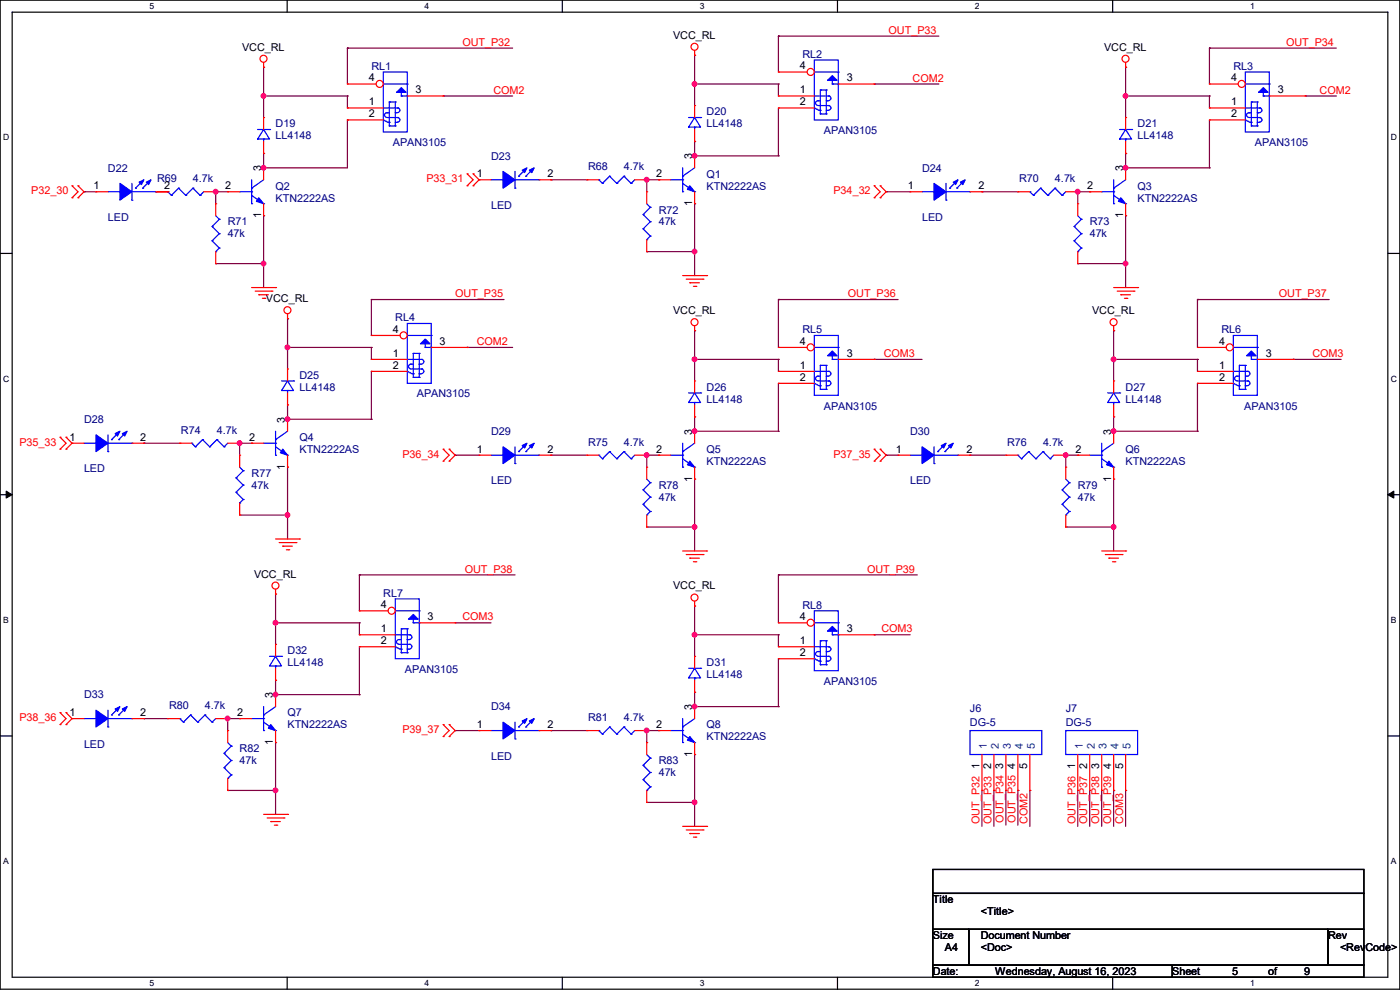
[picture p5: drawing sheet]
<svg xmlns="http://www.w3.org/2000/svg" width="297mm" height="210mm" viewBox="0 0 297 210" stroke-linecap="round" stroke-linejoin="round" font-family="sans-serif">
<path d="M0 0h297v209.8h-297zM2.6 2.6h291.8v204.7h-291.8z" fill="none" stroke="#000" stroke-width=".25"/>
<g fill="#fff">
<path d="M31.7 .3h1v2h-1z"/>
<path d="M31.7 207.6h1v1.9h-1z"/>
</g>
<path d="M60.9 0v2.6M60.9 207.3v2.5" fill="none" stroke="#000" stroke-width=".25"/>
<g fill="#fff">
<path d="M90.1 .3h1v2h-1z"/>
<path d="M90.1 207.6h1v1.9h-1z"/>
</g>
<path d="M119.3 0v2.6M119.3 207.3v2.5" fill="none" stroke="#000" stroke-width=".25"/>
<g fill="#fff">
<path d="M148.5 .3h.9v2h-.9z"/>
<path d="M148.5 207.6h.9v1.9h-.9z"/>
</g>
<path d="M177.7 0v2.6M177.7 207.3v2.5" fill="none" stroke="#000" stroke-width=".25"/>
<g fill="#fff">
<path d="M206.8 .3h1v2h-1z"/>
<path d="M206.8 207.6h1v1.9h-1z"/>
</g>
<path d="M236.1 0v2.6M236.1 207.3v2.5" fill="none" stroke="#000" stroke-width=".25"/>
<g fill="#fff">
<path d="M265.2 .3h1v2h-1z"/>
<path d="M265.2 207.6h1v1.9h-1z"/>
<path d="M.7 28.2h1.2v1.9h-1.2z"/>
<path d="M295.1 28.2h1.2v1.9h-1.2z"/>
<path d="M.7 79.3h1.2v2h-1.2z"/>
<path d="M295.1 79.3h1.2v2h-1.2z"/>
</g>
<path d="M0 53.8h2.6M294.4 53.8h2.6" fill="none" stroke="#000" stroke-width=".25"/>
<g fill="#fff">
<path d="M.7 130.5h1.2v2h-1.2z"/>
<path d="M295.1 130.5h1.1v2h-1.1z"/>
</g>
<path d="M0 104.9h2.6M294.4 104.9h2.6" fill="none" stroke="#000" stroke-width=".25"/>
<path d="M1.3 104.2l1.3 .7-1.3 .8zM294.4 104.9l1.3-.7v1.5z" fill="#000" stroke="#000" stroke-width=".21"/>
<g fill="#fff">
<path d="M.7 181.7h1.2v2h-1.2z"/>
<path d="M295.1 181.7h1.1v2h-1.1z"/>
</g>
<path d="M0 156.1h2.6M294.4 156.1h2.6M197.9 184.4h91.4v5.1h-91.4zM197.9 189.5h91.4v7.6h-91.4zM197.9 197.1h7.6v7.7h-7.6zM205.5 197.1h76.2v7.7h-76.2zM281.7 197.1h7.6v7.7h-7.6zM197.9 204.8h50.8v2.5h-50.8zM248.7 204.8h40.6v2.5h-40.6z" fill="none" stroke="#000" stroke-width=".25"/>
<g fill="none" stroke="#800040" stroke-width=".25">
<path d="M55.9 14.3h.1M55.9 14.3v10.6M73.7 10.2h.1M73.7 10.2h35.1M73.7 10.2v7.6M147.4 17.8h.1M147.4 11.7h.1M147.4 17.8h17.7M147.4 11.7v10.7M165.1 7.7h.1M165.1 17.8h.1M165.1 7.7h34.1"/>
<path d="M165.1 7.7v7.6M165.1 17.8v2.6M185.5 17.8h.1M185.5 17.8h13.7M238.8 14.3h.1M238.8 14.3v10.6M256.6 10.2h.1M256.6 10.2h26.9M256.6 10.2v7.6M55.9 20.4h.1M55.9 32.6h.1M55.9 35.6h.1"/>
<path d="M55.9 20.4h17.8M55.9 32.6v3M73.7 25.4h.1M73.7 20.4h.1M73.7 25.4v10.2h-17.8M73.7 20.4v2.5M94 20.4h.1M94 20.4h14.8M116.9 38.1h.1M116.9 38.1h7.6M137.2 38.1h.1M137.2 38.1h2.5"/>
<path d="M137.2 38.1v2.6M139.7 38.1h.1M147.4 30h.1M147.4 33.1h.1M147.4 30v3.1M147.4 33.1h17.7M165.1 33.1h.1M165.1 22.9v10.2M238.8 20.4h.1M238.8 32.6h.1M238.8 35.6h.1M238.8 20.4h17.8"/>
<path d="M238.8 32.6v3M238.8 35.6h17.8M256.6 35.6h.1M256.6 20.4h.1M256.6 20.4v2.5M256.6 25.4v10.2M276.9 20.4h.1M276.9 20.4h6.6M17.8 40.7h.1M17.8 40.7h2.6M33.1 40.7h2.5M35.6 40.7h.1"/>
<path d="M45.8 40.7h.1M45.8 55.9h.1M45.8 40.7h2.5M45.8 40.7v2.5M45.8 55.9h10.1M55.9 55.9h.1M55.9 45.8h.1M55.9 45.8v15.2M137.2 53.4h.1M137.2 53.4h10.2M147.4 53.4h.1M147.4 43.2h.1"/>
<path d="M147.4 43.2v15.3M188 40.7h.1M188 40.7h5.1M208.3 40.7h.1M208.3 40.7h7.6M228.6 40.7h.1M228.6 55.9h.1M228.6 40.7v2.5M228.6 40.7h2.6M228.6 55.9h10.2M231.2 40.7h.1M238.8 55.9h.1"/>
<path d="M238.8 45.8h.1M238.8 45.8v15.2M61 73.7h.1M61 67.6h.1M61 73.7h17.8M61 67.6v10.7M78.8 73.7h.1M78.8 63.5h.1M78.8 63.5h27.9M78.8 63.5v7.7M78.8 73.7v2.5M78.8 78.8v10.1"/>
<path d="M99.1 73.7h.1M99.1 73.7h9.7M106.7 63.5h.1M147.4 76.2h.1M147.4 70.1h.1M147.4 76.2h17.7M147.4 70.1v10.7M165.1 63.5h.1M165.1 76.2h.1M165.1 63.5h25.4M165.1 63.5v10.2M165.1 76.2v2.6"/>
<path d="M185.5 76.2h.1M185.5 76.2h10.1M236.3 76.2h.1M236.3 70.1h.1M236.3 76.2h17.7M236.3 70.1v10.7M254 76.2h.1M254 63.5h.1M254 63.5h28M254 63.5v10.2M254 76.2v2.6M274.4 76.2h.1"/>
<path d="M274.4 76.2h10.1M30.5 94h.1M30.5 94h7.6M50.8 94h.1M50.8 94h2.6M50.8 94v2.6M53.4 94h.1M61 85.9h.1M61 99.1h.1M61 88.9h.1M61 85.9v3M61 99.1v15.2"/>
<path d="M61 88.9h17.8M78.8 88.9h.1M96.6 96.6h.1M96.6 96.6h5M116.9 96.6h.1M116.9 96.6h7.6M137.2 96.6h.1M137.2 96.6h2.5M137.2 96.6v2.5M139.7 96.6h.1M147.4 88.4h.1M147.4 91.5h.1"/>
<path d="M147.4 88.4v3.1M147.4 91.5h17.7M165.1 91.5h.1M165.1 81.3v10.2M188 96.6h.1M188 96.6h2.5M205.8 96.6h.1M205.8 96.6h7.6M226.1 96.6h.1M226.1 96.6h2.5M226.1 96.6v2.5M228.6 96.6h.1"/>
<path d="M236.3 88.4h.1M236.3 91.5h.1M236.3 88.4v3.1M236.3 91.5h17.7M254 91.5h.1M254 81.3v10.2M50.8 109.3h.1M50.8 109.3h10.2M61 109.3h.1M137.2 111.8h.1M137.2 111.8h10.2M147.4 111.8h.1"/>
<path d="M147.4 101.6h.1M147.4 101.6v15.3M226.1 111.8h.1M226.1 111.8h10.2M236.3 111.8h.1M236.3 101.6h.1M236.3 101.6v15.3M58.5 132.1h.1M58.5 126h.1M58.5 126v10.7M58.5 132.1h17.7M76.2 122h.1"/>
<path d="M76.2 132.1h.1M76.2 122h33.1M76.2 122v7.6M76.2 132.1v2.6M76.2 137.2v10.2M96.6 132.1h.1M96.6 132.1h7.6M147.4 134.7h.1M147.4 128.6h.1M147.4 134.7h17.7M147.4 128.6v10.6M165.1 122h.1"/>
<path d="M165.1 134.7h.1M165.1 122h29.5M165.1 122v10.1M165.1 134.7v2.5M165.1 139.7v10.2M185.5 134.7h.1M185.5 134.7h7.6M30.5 152.4h.1M30.5 152.4h5.1M48.3 152.4h.1M48.3 152.4h2.5M48.3 152.4v2.6"/>
<path d="M50.8 152.4h.1M58.5 144.3h.1M58.5 157.5h.1M58.5 147.4h.1M58.5 144.3v3.1M58.5 157.5v15.3M58.5 147.4h17.7M76.2 147.4h.1M96.6 155h.1M96.6 155h5M116.9 155h.1M116.9 155h7.6"/>
<path d="M137.2 155h.1M137.2 155v2.5M137.2 155h2.5M139.7 155h.1M147.4 146.9h.1M147.4 149.9h.1M147.4 146.9v3M147.4 149.9h17.7M165.1 149.9h.1M48.3 167.7h.1M48.3 167.7h10.2M58.5 167.7h.1"/>
<path d="M137.2 170.2h.1M137.2 170.2h10.2M147.4 170.2h.1M147.4 160.1h.1M147.4 160.1v15.2M208.3 167.7h.1M208.3 167.7v7.6M210.9 167.7h.1M210.9 167.7v7.6M213.4 167.7h.1M213.4 167.7v7.3M215.9 167.7h.1"/>
<path d="M215.9 167.7v7.3M218.5 167.7h.1M218.5 167.7v7.6M228.6 167.7h.1M228.6 167.7v7.6M231.2 167.7h.1M231.2 167.7v7.6M233.7 167.7h.1M233.7 167.7v7.6M236.3 167.7h.1M236.3 167.7v7.6M238.8 167.7h.1"/>
<path d="M238.8 167.7v7.6"/>
</g>
<g fill="#f0f" stroke="#f0f" stroke-width=".25">
<circle cx="61" cy="109.2" r=".49"/>
<circle cx="50.8" cy="94" r=".49"/>
<circle cx="61" cy="88.9" r=".49"/>
<circle cx="61" cy="73.7" r=".49"/>
<circle cx="55.9" cy="55.9" r=".49"/>
<circle cx="45.7" cy="40.7" r=".49"/>
<circle cx="55.9" cy="35.6" r=".49"/>
<circle cx="55.9" cy="20.3" r=".49"/>
<circle cx="147.3" cy="53.4" r=".49"/>
<circle cx="137.2" cy="38.1" r=".49"/>
<circle cx="147.3" cy="33" r=".49"/>
<circle cx="147.3" cy="17.8" r=".49"/>
<circle cx="238.8" cy="55.9" r=".49"/>
<circle cx="228.6" cy="40.7" r=".49"/>
<circle cx="238.8" cy="35.6" r=".49"/>
<circle cx="238.8" cy="20.3" r=".49"/>
<circle cx="147.3" cy="111.8" r=".49"/>
<circle cx="137.2" cy="96.5" r=".49"/>
<circle cx="147.3" cy="91.5" r=".49"/>
<circle cx="147.3" cy="76.2" r=".49"/>
<circle cx="236.2" cy="111.8" r=".49"/>
<circle cx="226.1" cy="96.5" r=".49"/>
<circle cx="236.2" cy="91.5" r=".49"/>
<circle cx="236.2" cy="76.2" r=".49"/>
<circle cx="58.4" cy="167.7" r=".49"/>
<circle cx="48.3" cy="152.4" r=".49"/>
<circle cx="58.4" cy="147.3" r=".49"/>
<circle cx="58.4" cy="132.1" r=".49"/>
<circle cx="147.3" cy="170.2" r=".49"/>
<circle cx="137.2" cy="155" r=".49"/>
<circle cx="147.3" cy="149.9" r=".49"/>
<circle cx="147.3" cy="134.6" r=".49"/>
</g>
<g fill="none" stroke="#f00" stroke-width=".25">
<path d="M55.9 14.3h.1M55.9 13.3v1M147.4 11.7h.1M147.4 10.7v1M238.8 14.3h.1M238.8 13.3v1M15.3 39.4h.1M15.3 39.4l1.3 1.3-1.3 1.3M16.6 39.4h.1M16.6 39.4l1.2 1.3-1.2 1.3M99.1 36.9h.1M99.1 39.4h.1"/>
<path d="M99.1 36.9l1.3 1.2-1.3 1.3M100.4 39.4h.1M100.4 36.9h.1M100.4 36.9l1.2 1.2-1.2 1.3M185.5 39.4h.1M185.5 39.4l1.2 1.3-1.2 1.3M186.7 39.4h.1M186.7 39.4l1.3 1.3-1.3 1.3M15.3 42h.1M16.6 42h.1M144.8 58.5h5.1M145.6 59.2h3.5"/>
<path d="M146.3 60h.1M146.3 60h2.1M149.1 59.2h.1M149.9 58.5h.1M185.5 42h.1M186.7 42h.1M53.4 61h5.1M54.1 61.8h3.6M54.9 62.5h.1M54.9 62.5h2M55.7 63.3h.5M56.2 63.3h.1"/>
<path d="M57.7 61.8h.1M58.5 61h.1M61 67.6h.1M61 66.6v1M147.1 60.7h.5M147.4 70.1h.1M147.4 69.1v1M147.6 60.7h.1M236.3 70.1h.1M236.3 61h5M236.3 69.1v1M237 61.8h3.6"/>
<path d="M237.8 62.5h.1M237.8 62.5h2M238.5 63.3h.6M239.1 63.3h.1M240.6 61.8h.1M241.3 61h.1M12.7 92.8h.1M12.7 95.3h.1M12.7 92.8l1.3 1.2-1.3 1.3M14 95.3h.1M14 92.8h.1M14 92.8l1.3 1.2-1.3 1.3"/>
<path d="M38.1 94h.1M38.1 94h2.6M48.3 94h2.5M50.8 96.6h.1M50.8 94h.1M50.8 96.6v2.5M53.4 94h.1M53.4 94h2.5M61 88.9h.1M61 99.1h.1M61 88.9v2.6M61 96.6v2.5"/>
<path d="M94 95.3h.1M94 97.8h.1M94 95.3l1.3 1.3-1.3 1.2M95.3 97.8h.1M95.3 95.3h.1M95.3 95.3l1.3 1.3-1.3 1.2M185.5 95.3h.1M185.5 97.8h.1M185.5 95.3l1.2 1.3-1.2 1.2M186.7 97.8h.1M186.7 95.3h.1M186.7 95.3l1.3 1.3-1.3 1.2"/>
<path d="M50.8 109.3h.1M50.8 106.7v2.6M58.5 114.3h5M59.2 115.1h3.6M60 115.9h.1M60 115.9h2M60.7 116.6h.6M61.3 116.6h.1M62.8 115.1h.1M63.5 114.3h.1M144.8 116.9h5.1M145.6 117.6h3.5"/>
<path d="M146.3 118.4h.1M146.3 118.4h2.1M147.1 119.2h.5M147.6 119.2h.1M149.1 117.6h.1M149.9 116.9h.1M233.7 116.9h5.1M234.5 117.6h3.5M235.2 118.4h.1M235.2 118.4h2.1M236 119.2h.5M236.5 119.2h.1"/>
<path d="M238 117.6h.1M238.8 116.9h.1M58.5 126h.1M58.5 136.7h.1M58.5 125v1M58.5 136.7v2.5M147.4 128.6h.1M147.4 139.2h.1M147.4 127.6v1M147.4 139.2v2.6M12.7 151.2h.1M12.7 153.7h.1"/>
<path d="M12.7 151.2l1.3 1.2-1.3 1.3M14 153.7h.1M14 151.2h.1M14 151.2l1.3 1.2M15.3 152.4h.1M15.3 152.4l-1.3 1.3M15.3 152.4h2.5M28 152.4h2.5M30.5 152.4h.1M35.6 152.4h.1M35.6 152.4h2.5M45.8 152.4h2.5"/>
<path d="M48.3 155h.1M48.3 152.4h.1M48.3 155v2.5M50.8 152.4h.1M50.8 152.4h2.6M58.5 147.4h.1M58.5 157.5h.1M58.5 144.3h.1M58.5 141.8v2.5M58.5 147.4v2.5M58.5 155v2.5M94 153.7h.1"/>
<path d="M94 156.3h.1M94 153.7l1.3 1.3-1.3 1.3M95.3 156.3h.1M95.3 153.7h.1M95.3 153.7l1.3 1.3-1.3 1.3M101.6 155h.1M101.6 155h2.6M114.3 155h2.6M116.9 155h.1M124.5 155h.1M124.5 155h2.5M134.7 155h2.5"/>
<path d="M137.2 155h.1M139.7 155h.1M139.7 155h2.6M147.4 149.9h.1M147.4 146.9h.1M147.4 144.3v2.6M147.4 149.9v2.5M147.4 157.5v2.6M48.3 167.7h.1M48.3 165.1v2.6M55.9 172.8h5.1M56.7 173.5h3.5"/>
<path d="M57.4 174.3h.1M57.4 174.3h2.1M58.2 175h.5M58.7 175h.1M60.2 173.5h.1M61 172.8h.1M144.8 175.3h5.1M145.6 176.1h3.5M146.3 176.8h.1M146.3 176.8h2.1M147.1 177.6h.5M147.4 160.1h.1"/>
<path d="M147.6 177.6h.1M149.1 176.1h.1M149.9 175.3h.1"/>
<circle cx="55.9" cy="12.5" r=".74"/>
<circle cx="147.3" cy="9.9" r=".74"/>
<circle cx="238.8" cy="12.5" r=".74"/>
<circle cx="61" cy="65.8" r=".74"/>
<circle cx="147.3" cy="68.3" r=".74"/>
<circle cx="236.2" cy="68.3" r=".74"/>
<circle cx="58.4" cy="124.2" r=".74"/>
<circle cx="147.3" cy="126.8" r=".74"/>
</g>
<g fill="#00f" stroke="#00f" stroke-width=".25">
<path d="M146.3 156.3l1.1 1.2-1.6-.5z"/>
<path d="M57.4 153.7l1.1 1.3-1.6-.5z"/>
<path d="M60 95.3l1 1.3-1.5-.5z"/>
<path d="M176.6 132.9l1 1h-2z"/>
<path d="M106.7 153.2l2.6 1.8-2.6 1.8z" fill-rule="evenodd"/>
<path d="M112.3 153l1-.6-.5 1.1z" fill-rule="evenodd"/>
<path d="M110.8 153l1-.6-.5 1.1z" fill-rule="evenodd"/>
<path d="M20.4 150.7l2.5 1.7-2.5 1.8z" fill-rule="evenodd"/>
<path d="M26 150.4l1-.5-.5 1z" fill-rule="evenodd"/>
<path d="M24.4 150.4l1-.5-.5 1z" fill-rule="evenodd"/>
</g>
<g fill="none" stroke="#00f" stroke-width=".25">
<path d="M40.7 94h.1M40.7 94l.7 .8M41.4 94.8h.1M43 93.3h.1M43 93.3l1.5 1.5M43 93.3l-1.6 1.5M44.5 94.8h.1M46 93.3h.1M46 93.3l1.5 1.5M46 93.3l-1.5 1.5M47.5 94.8h.1M48.3 94l-.8 .8"/>
<path d="M50.8 99.1l.8 .8M51.6 99.9h.1M51.6 99.9l-1.5 1.5M55.9 94h2.6M58.5 93.3h.1M58.5 96.6h.1M58.5 94h.1M58.5 94.8l2.5 1.8M58.5 91.5v5.1M61 96.6h.1M61 91.5l-2.5 1.8M50.1 101.4h.1"/>
<path d="M50.1 104.4h.1M50.1 101.4l1.5 1.5M50.1 104.4l1.5 1.6M50.8 106.7h.1M51.6 102.9h.1M51.6 106h.1M51.6 102.9l-1.5 1.5M51.6 106l-.8 .7M57.2 139.2h2.5M58.5 139.2l1.2 2.1h-2.5zM59.7 139.2h.1M172.8 129.6h5v12.7h-5z"/>
<path d="M172.8 139.7l.4 .3M172.8 132.1h5M172.8 137.2h3M173.3 140l.5 .2M173.5 138.2a.49 .49 0 0 0-.5 .5 .49 .49 0 0 0 .5 .5M173.5 138.2h.1M173.5 139.2h2.3M173.5 138.2h.5M174 135.9h.1M174 135.9v5.1M174 135.9h1.3M175.3 135.9h.1"/>
<path d="M175.3 138.2h.1M175.3 135.9v5.1M175.3 138.2h.5M175.8 137.2h.1M175.8 139.2h.1M175.8 137.2a.49 .49 0 0 1 .5 .5 .49 .49 0 0 1-.5 .5M175.8 139.2a.49 .49 0 0 1 .5 .5 .49 .49 0 0 1-.5 .5l-.5 .1M176.6 134.7h.1M176.6 133.9v.8M176.6 134.7h1.2M177.8 132.1h.1M177.8 134.7h.1"/>
<path d="M17.8 152.4h2.6M20.4 152.4h.1M22.9 154.2h.1M22.9 152.4h5.1M22.9 150.7v3.5M23.7 151.7h.1M25.2 151.7h.1M25.2 150.2l-1.5 1.5M26.7 150.2l-1.5 1.5M28 152.4h.1M38.1 152.4h.1M38.1 152.4l.8 .8"/>
<path d="M38.9 153.2h.1M40.4 151.7h.1M40.4 151.7l1.6 1.5M40.4 151.7l-1.5 1.5M42 153.2h.1M43.5 151.7h.1M43.5 151.7l1.5 1.5M43.5 151.7l-1.5 1.5M45 153.2h.1M45.8 152.4l-.8 .8M47.5 159.8h.1M47.5 159.8l1.6 1.5"/>
<path d="M48.3 157.5l.8 .8M49.1 158.3h.1M49.1 158.3l-1.6 1.5M53.4 152.4h2.5M55.9 151.7h.1M55.9 155h.1M55.9 152.4h.1M55.9 153.2l2.6 1.8M55.9 149.9v5.1M58.5 155h.1M58.5 141.3h.1M58.5 149.9l-2.6 1.8"/>
<path d="M58.5 141.3v.5M104.2 155h2.5M106.7 155h.1M109.3 156.8h.1M109.3 155h5M109.3 153.2v3.6M110 154.2h.1M111.5 154.2h.1M111.5 152.7l-1.5 1.5M113.1 152.7l-1.6 1.5M114.3 155h.1M127 155h.1"/>
<path d="M127 155l.8 .7M127.8 155.7h.1M129.3 154.2h.1M129.3 154.2l1.6 1.5M129.3 154.2l-1.5 1.5M130.9 155.7h.1M132.4 154.2h.1M132.4 154.2l1.5 1.5M132.4 154.2l-1.5 1.5M133.9 155.7h.1M134.7 155l-.8 .7M142.3 155h2.5"/>
<path d="M144.8 154.2h.1M144.8 157.5h.1M144.8 155h.1M144.8 155.7l2.6 1.8M144.8 152.4v5.1M146.1 141.8h2.5M147.4 157.5h.1M147.4 141.8l1.2 2h-2.5zM147.4 143.8h.1M147.4 152.4l-2.6 1.8M147.4 143.8v.5M148.6 141.8h.1"/>
<path d="M173.8 140.3h.2M174 141h.1M174 140.3h.1M174 141h1.3M175.3 141h.1M175.3 140.3h.1M47.5 162.9h.1M47.5 162.9l1.6 1.5M48.3 165.1h.1M49.1 161.3h.1M49.1 164.4h.1M49.1 161.3l-1.6 1.6"/>
<path d="M49.1 164.4l-.8 .7"/>
</g>
<circle cx="172" cy="132.1" r=".74" fill="#fff" stroke="#f00" stroke-width=".25"/>
<path d="M15.3 94h.1M15.3 94h2.5M28 94h2.5M30.5 94h.1M165.1 132.1h.1M165.1 137.2h.1M165.1 139.7h.1M165.1 132.1h6.1M165.1 137.2h7.7M165.1 139.7h7.7M177.8 134.7h7.7M185.5 134.7h.1" fill="none" stroke="#f00" stroke-width=".25"/>
<g fill="none" stroke="#00f" stroke-width=".25">
<path d="M17.8 94h2.6M20.4 94h.1M22.9 95.8h.1M22.9 92.2v3.6M22.9 94h5.1M23.7 93.3h.1M25.2 93.3h.1M25.2 91.7l-1.5 1.6M26.7 91.7l-1.5 1.6M28 94h.1M83.9 127h5v12.7h-5zM83.9 137.2l.4 .3"/>
<path d="M83.9 129.6h5M83.9 134.7h3M84.4 137.4l.7 .3M84.6 135.7h.1M84.6 135.7h.5M84.6 135.7a.49 .49 0 0 0-.5 .5 .49 .49 0 0 0 .5 .5h2.3M85.1 138.5h.1M85.1 133.4h.1M85.1 137.7h.1M85.1 133.4v5.1M85.1 138.5h1.3M85.1 133.4h1.3"/>
<path d="M86.4 138.5h.1M86.4 133.4h.1M86.4 135.7h.1M86.4 137.7h.1M86.4 133.4v5.1M86.4 135.7h.5M86.9 134.7h.1M86.9 136.7h.1M86.9 134.7a.49 .49 0 0 1 .5 .5 .49 .49 0 0 1-.5 .4M86.9 136.7a.49 .49 0 0 1 .5 .5 .49 .49 0 0 1-.5 .5h-.5M87.7 132.1h.1M87.7 131.4v.7"/>
<path d="M87.7 132.1h1.2M88.9 129.6h.1M88.9 132.1h.1"/>
</g>
<g fill="#00f" stroke="#00f" stroke-width=".25">
<path d="M86.7 131.4l1-1.1 1 1.1z"/>
<path d="M20.4 92.2l2.5 1.8-2.5 1.8z" fill-rule="evenodd"/>
<path d="M26 92l1-.5-.5 1z" fill-rule="evenodd"/>
<path d="M24.4 92l1-.5-.5 1z" fill-rule="evenodd"/>
</g>
<circle cx="83.1" cy="129.6" r=".74" fill="#fff" stroke="#f00" stroke-width=".25"/>
<g fill="none" stroke="#f00" stroke-width=".25">
<path d="M55.9 35.6h.1M55.9 35.6v2.5M33.1 40.7h.1M33.1 40.7h2.5M43.2 40.7h2.6M45.8 43.2h.1M45.8 55.9h.1M45.8 40.7h.1M45.8 43.2v2.6M45.8 53.4v2.5M48.3 40.7h.1M48.3 40.7h2.5"/>
<path d="M55.9 45.8h.1M55.9 43.2v2.6M137.2 40.7h.1M137.2 53.4h.1M137.2 40.7v2.5M137.2 50.8v2.6M61 78.3h.1M61 78.3v2.5M61 85.9h.1M61 83.4v2.5M76.2 129.6h.1M76.2 134.7h.1"/>
<path d="M76.2 137.2h.1M76.2 129.6h6.1M76.2 134.7h7.7M76.2 137.2h7.7M88.9 132.1h7.7M96.6 132.1h.1"/>
</g>
<g fill="none" stroke="#00f" stroke-width=".25">
<path d="M37.9 39.9h.1M37.9 39.9l1.5 1.5M37.9 39.9l-1.5 1.5M40.9 39.9h.1M40.9 39.9l1.6 1.5M40.9 39.9l-1.5 1.5M53.4 39.9h.1M53.4 38.1v5.1M55.9 38.1l-2.5 1.8M35.6 40.7h.1M35.6 40.7l.8 .7M36.4 41.4h.1"/>
<path d="M39.4 41.4h.1M42.5 41.4h.1M43.2 40.7l-.7 .7M45 48h.1M45 51.1h.1M45 48l1.5 1.6M45 51.1l1.5 1.5M45.8 53.4h.1M45.8 45.8l.7 .7M46.5 46.5h.1M46.5 49.6h.1M46.5 52.6h.1"/>
<path d="M46.5 46.5l-1.5 1.5M46.5 49.6l-1.5 1.5M46.5 52.6l-.7 .8M50.8 40.7h2.6M53.4 43.2h.1M53.4 40.7h.1M53.4 41.4l2.5 1.8M55.9 43.2h.1M136.4 45.5h.1M136.4 48.6h.1M136.4 45.5l1.6 1.5M136.4 48.6l1.6 1.5"/>
<path d="M137.2 50.8h.1M137.2 43.2l.8 .8M138 44h.1M138 47h.1M138 50.1h.1M138 44l-1.6 1.5M138 47l-1.6 1.6M138 50.1l-.8 .7M86.4 68.6h5.1v12.7h-5.1zM86.4 78.8l.4 .3M86.4 71.2h5.1M86.4 76.2h3.1"/>
<path d="M87 79l.4 .2M87.2 77.3h.1M87.2 77.3h.5M87.2 78.3h2.3M87.2 77.3a.49 .49 0 0 0-.5 .4 .49 .49 0 0 0 .5 .5M87.4 79.3h.3M87.7 75h.1M87.7 79.3h.1M87.7 75v5.1M87.7 75h1.2M88.9 75h.1M88.9 77.3h.1"/>
<path d="M88.9 79.3h.1M88.9 75v5.1M88.9 77.3h.6M88.9 79.3h.6M89.5 76.2h.1M89.5 78.3h.1M89.5 76.2a.49 .49 0 0 1 .4 .5 .49 .49 0 0 1-.5 .5M89.5 78.3a.49 .49 0 0 1 .4 .5 .49 .49 0 0 1-.5 .4M90.2 73.7h.1M90.2 72.9v.8M90.2 73.7h1.3M91.5 71.2h.1"/>
<path d="M91.5 73.7h.1M59.7 80.8h2.6M61 80.8l1.3 2h-2.6zM61 82.8h.1M61 82.8v.6M62.3 80.8h.1M87.7 80.1h.1M87.7 80.1h1.2M88.9 80.1h.1"/>
</g>
<g fill="#00f" stroke="#00f" stroke-width=".25">
<path d="M54.9 42l1 1.2-1.5-.5z"/>
<path d="M90.2 71.9l1 1h-2z"/>
</g>
<circle cx="85.6" cy="71.1" r=".74" fill="#fff" stroke="#f00" stroke-width=".25"/>
<g fill="none" stroke="#f00" stroke-width=".25">
<path d="M55.9 32.6h.1M55.9 24.9h.1M55.9 24.9v2.6M55.9 30v2.6M101.6 38.1h.1M101.6 38.1h2.6M114.3 38.1h2.6M116.9 38.1h.1M124.5 38.1h.1M124.5 38.1h2.5M134.7 38.1h2.5M137.2 38.1h.1"/>
<path d="M139.7 38.1h.1M139.7 38.1h2.6M147.4 33.1h.1M147.4 33.1v2.5M20.4 40.7h.1M20.4 40.7h2.5M33.1 40.7h2.5M35.6 40.7h.1M147.4 43.2h.1M147.4 40.7v2.5M78.8 71.2h.1M78.8 76.2h.1"/>
<path d="M78.8 78.8h.1M78.8 71.2h6.1M78.8 76.2h7.6M78.8 78.8h7.6M91.5 73.7h7.6M99.1 73.7h.1M124.5 96.6h.1M124.5 96.6h2.5M134.7 96.6h2.5M137.2 99.1h.1M137.2 96.6h.1M137.2 99.1v2.5"/>
<path d="M139.7 96.6h.1M139.7 96.6h2.6M147.4 91.5h.1M147.4 91.5v2.5M147.4 99.1v2.5M137.2 111.8h.1M137.2 109.3v2.5M147.4 101.6h.1"/>
</g>
<g fill="#00f" stroke="#00f" stroke-width=".25">
<path d="M146.3 39.4l1.1 1.3-1.6-.5z"/>
<path d="M146.3 97.8l1.1 1.3-1.6-.5z"/>
<path d="M85.1 18.6l1 1h-2z"/>
<path d="M25.4 38.9l2.6 1.8-2.6 1.8z" fill-rule="evenodd"/>
<path d="M31 38.7l1-.6-.5 1.1z" fill-rule="evenodd"/>
<path d="M29.5 38.7l1-.6-.5 1.1z" fill-rule="evenodd"/>
<path d="M106.7 36.4l2.6 1.7-2.6 1.8z" fill-rule="evenodd"/>
<path d="M112.3 36.1l1-.5-.5 1z" fill-rule="evenodd"/>
<path d="M110.8 36.1l1-.5-.5 1z" fill-rule="evenodd"/>
</g>
<g fill="none" stroke="#00f" stroke-width=".25">
<path d="M81.3 15.3h5.1v12.7h-5.1zM81.3 17.8h5.1M85.1 19.6v.8M86.4 17.8h.1M28 38.9v3.6M28.7 39.9h.1M30.3 39.9h.1M30.3 38.4l-1.6 1.5M31.8 38.4l-1.5 1.5M54.7 27.5h2.5M55.9 27.5l1.3 2h-2.5zM55.9 29.5h.1"/>
<path d="M55.9 29.5v.5M57.2 27.5h.1M81.3 25.4l.4 .3M81.3 22.9h3.1M81.9 25.7l.4 .2M82.1 23.9h.1M82.1 23.9a.49 .49 0 0 0-.5 .5 .49 .49 0 0 0 .5 .5M82.1 23.9h.5M82.1 24.9h2.3M82.3 26h.3M82.6 26.7h.1M82.6 21.6h.1"/>
<path d="M82.6 26h.1M82.6 21.6v5.1M82.6 26.7h1.3M82.6 21.6h1.3M83.9 26.7h.1M83.9 21.6h.1M83.9 23.9h.1M83.9 26h.1M83.9 21.6v5.1M83.9 23.9h.5M83.9 26h.5M84.4 22.9h.1"/>
<path d="M84.4 24.9h.1M84.4 22.9a.49 .49 0 0 1 .4 .5 .49 .49 0 0 1-.4 .5M84.4 24.9a.49 .49 0 0 1 .4 .5 .49 .49 0 0 1-.4 .5M85.1 20.4h.1M85.1 20.4h1.3M86.4 20.4h.1M104.2 38.1h2.5M106.7 38.1h.1M109.3 39.9h.1M109.3 38.1h5M109.3 36.4v3.5M110 37.4h.1"/>
<path d="M111.5 37.4h.1M111.5 35.9l-1.5 1.5M113.1 35.9l-1.6 1.5M114.3 38.1h.1M127 38.1h.1M127 38.1l.8 .8M127.8 38.9h.1M129.3 37.4h.1M129.3 37.4l1.6 1.5M129.3 37.4l-1.5 1.5M130.9 38.9h.1M132.4 37.4h.1"/>
<path d="M132.4 37.4l1.5 1.5M132.4 37.4l-1.5 1.5M133.9 38.9h.1M134.7 38.1l-.8 .8M142.3 38.1h2.5M144.8 37.4h.1M144.8 38.1h.1M144.8 38.9l2.6 1.8M144.8 35.6v5.1M147.4 35.6l-2.6 1.8M22.9 40.7h2.5M25.4 40.7h.1"/>
<path d="M28 42.5h.1M28 40.7h5.1M33.1 40.7h.1M144.8 40.7h.1M147.4 40.7h.1M127 96.6h.1M127 96.6l.8 .7M127.8 97.3h.1M129.3 95.8h.1M129.3 95.8l1.6 1.5M129.3 95.8l-1.5 1.5M130.9 97.3h.1"/>
<path d="M132.4 95.8h.1M132.4 95.8l1.5 1.5M132.4 95.8l-1.5 1.5M133.9 97.3h.1M134.7 96.6l-.8 .7M142.3 96.6h2.5M144.8 95.8h.1M144.8 99.1h.1M144.8 96.6h.1M144.8 94v5.1M144.8 97.3l2.6 1.8M147.4 99.1h.1"/>
<path d="M147.4 94l-2.6 1.8M136.4 103.9h.1M136.4 107h.1M136.4 103.9l1.6 1.6M136.4 107l1.6 1.5M137.2 109.3h.1M137.2 101.6l.8 .8M138 102.4h.1M138 105.5h.1M138 108.5h.1M138 102.4l-1.6 1.5M138 105.5l-1.6 1.5"/>
<path d="M138 108.5l-.8 .8"/>
</g>
<circle cx="80.5" cy="17.8" r=".74" fill="#fff" stroke="#f00" stroke-width=".25"/>
<g fill="none" stroke="#f00" stroke-width=".25">
<path d="M73.7 17.8h.1M73.7 17.8h6.1M73.7 22.9h.1M73.7 25.4h.1M73.7 22.9h7.6M73.7 25.4h7.6M86.4 20.4h7.6M94 20.4h.1M147.4 30h.1M147.4 22.4h.1M147.4 22.4v2.5M147.4 27.5v2.5"/>
<path d="M101.6 96.6h.1M101.6 96.6h2.6M114.3 96.6h2.6M116.9 96.6h.1M147.4 88.4h.1M147.4 80.8h.1M147.4 80.8v2.6M147.4 85.9v2.5M213.4 96.6h.1M213.4 96.6h2.5M223.6 96.6h2.5M226.1 99.1h.1"/>
<path d="M226.1 96.6h.1M226.1 99.1v2.5M228.6 96.6h.1M228.6 96.6h2.6M236.3 91.5h.1M236.3 91.5v2.5M236.3 99.1v2.5M226.1 111.8h.1M226.1 109.3v2.5M236.3 101.6h.1"/>
</g>
<g fill="none" stroke="#00f" stroke-width=".25">
<path d="M172.8 12.7h5v12.7h-5zM172.8 15.3h5M174 19.1h.1M174 19.1v5.1M174 19.1h1.3M175.3 19.1h.1M175.3 19.1v5.1M176.6 17.8h.1M176.6 17.1v.7M176.6 17.8h1.2M177.8 15.3h.1M177.8 17.8h.1"/>
<path d="M146.1 24.9h2.5M147.4 24.9l1.2 2.1h-2.5zM147.4 27h.1M147.4 27v.5M148.6 24.9h.1M172.8 22.9l.4 .3M172.8 20.4h3M173.3 23.1l.5 .3M173.5 21.4a.49 .49 0 0 0-.5 .5 .49 .49 0 0 0 .5 .5M173.5 21.4h.1M173.5 21.4h.5M173.5 22.4h2.3"/>
<path d="M173.8 23.4h.2M174 24.2h.1M174 23.4h.1M174 24.2h1.3M175.3 24.2h.1M175.3 21.4h.1M175.3 23.4h.1M175.3 21.4h.5M175.8 20.4h.1M175.8 22.4h.1M175.8 20.4a.49 .49 0 0 1 .5 .5 .49 .49 0 0 1-.5 .4M175.8 22.4a.49 .49 0 0 1 .5 .5 .49 .49 0 0 1-.5 .5h-.5"/>
<path d="M104.2 96.6h2.5M106.7 96.6h.1M109.3 98.3h.1M109.3 94.8v3.5M109.3 96.6h5M110 95.8h.1M111.5 95.8h.1M111.5 94.3l-1.5 1.5M113.1 94.3l-1.6 1.5M114.3 96.6h.1M146.1 83.4h2.5M147.4 83.4l1.2 2h-2.5z"/>
<path d="M147.4 85.4h.1M147.4 85.4v.5M148.6 83.4h.1M215.9 96.6h.1M215.9 96.6l.8 .7M216.7 97.3h.1M218.2 95.8h.1M218.2 95.8l1.6 1.5M218.2 95.8l-1.5 1.5M219.8 97.3h.1M221.3 95.8h.1M221.3 95.8l1.5 1.5"/>
<path d="M221.3 95.8l-1.5 1.5M222.8 97.3h.1M223.6 96.6l-.8 .7M231.2 96.6h2.5M233.7 95.8h.1M233.7 99.1h.1M233.7 96.6h.1M233.7 97.3l2.6 1.8M233.7 94v5.1M236.3 99.1h.1M236.3 94l-2.6 1.8M225.3 103.9h.1"/>
<path d="M225.3 107h.1M225.3 103.9l1.6 1.6M225.3 107l1.6 1.5M226.1 109.3h.1M226.1 101.6l.8 .8M226.9 102.4h.1M226.9 105.5h.1M226.9 108.5h.1M226.9 102.4l-1.6 1.5M226.9 105.5l-1.6 1.5M226.9 108.5l-.8 .8"/>
</g>
<g fill="#00f" stroke="#00f" stroke-width=".25">
<path d="M235.2 97.8l1.1 1.3-1.6-.5z"/>
<path d="M176.6 16l1 1.1h-2z"/>
<path d="M106.7 94.8l2.6 1.8-2.6 1.7z" fill-rule="evenodd"/>
<path d="M112.3 94.5l1-.5-.5 1z" fill-rule="evenodd"/>
<path d="M110.8 94.5l1-.5-.5 1z" fill-rule="evenodd"/>
</g>
<circle cx="172" cy="15.3" r=".74" fill="#fff" stroke="#f00" stroke-width=".25"/>
<path d="M165.1 15.3h.1M165.1 15.3h6.1M177.8 17.8h7.7M185.5 17.8h.1M165.1 20.4h.1M165.1 22.9h.1M165.1 20.4h7.7M165.1 22.9h7.7M190.5 96.6h.1M190.5 96.6h2.6M203.2 96.6h2.6M205.8 96.6h.1" fill="none" stroke="#f00" stroke-width=".25"/>
<g fill="none" stroke="#00f" stroke-width=".25">
<path d="M172.8 71.2h5v12.7h-5zM172.8 73.7h5M172.8 78.8h3M173.5 79.8a.49 .49 0 0 0-.5 .5 .49 .49 0 0 0 .5 .5M173.5 79.8h.1M173.5 79.8h.5M174 77.5h.1M174 77.5v5.1M174 77.5h1.3M175.3 77.5h.1M175.3 79.8h.1M175.3 77.5v5.1"/>
<path d="M175.3 79.8h.5M175.8 78.8h.1M175.8 78.8a.49 .49 0 0 1 .5 .5 .49 .49 0 0 1-.5 .5M176.6 76.2h.1M176.6 75.5v.7M176.6 76.2h1.2M177.8 73.7h.1M177.8 76.2h.1M172.8 81.3l.4 .3M173.3 81.5l.5 .3M173.5 80.8h2.3M173.8 81.8h.2"/>
<path d="M174 82.6h.1M174 81.8h.1M174 82.6h1.3M175.3 82.6h.1M175.3 81.8h.1M175.3 81.8h.5M175.8 80.8h.1M175.8 80.8a.49 .49 0 0 1 .5 .5 .49 .49 0 0 1-.5 .5M193.1 96.6h2.5M195.6 96.6h.1M198.2 98.3h.1M198.2 94.8v3.5"/>
<path d="M198.2 96.6h5M198.9 95.8h.1M200.4 95.8h.1M200.4 94.3l-1.5 1.5M202 94.3l-1.6 1.5M203.2 96.6h.1"/>
</g>
<g fill="#00f" stroke="#00f" stroke-width=".25">
<path d="M176.6 74.5l1 1h-2z"/>
<path d="M195.6 94.8l2.6 1.8-2.6 1.7z" fill-rule="evenodd"/>
<path d="M201.2 94.5l1-.5-.5 1z" fill-rule="evenodd"/>
<path d="M199.7 94.5l1-.5-.5 1z" fill-rule="evenodd"/>
</g>
<circle cx="172" cy="73.7" r=".74" fill="#fff" stroke="#f00" stroke-width=".25"/>
<g fill="none" stroke="#f00" stroke-width=".25">
<path d="M238.8 35.6h.1M238.8 35.6v2.5M215.9 40.7h.1M215.9 40.7h2.6M226.1 40.7h2.5M228.6 43.2h.1M228.6 55.9h.1M228.6 40.7h.1M228.6 43.2v2.6M228.6 53.4v2.5M231.2 40.7h.1M231.2 40.7h2.5"/>
<path d="M238.8 45.8h.1M238.8 43.2v2.6M165.1 73.7h.1M165.1 78.8h.1M165.1 73.7h6.1M165.1 78.8h7.7M177.8 76.2h7.7M185.5 76.2h.1M165.1 81.3h.1M165.1 81.3h7.7M236.3 88.4h.1M236.3 80.8h.1"/>
<path d="M236.3 80.8v2.6M236.3 85.9v2.5M228.6 167.7h.1M228.6 160.1v7.6M231.2 167.7h.1M231.2 160.1v7.6M233.7 167.7h.1M233.7 160.1v7.6M236.3 167.7h.1M236.3 160.1v7.6M238.8 167.7h.1M238.8 160.1v7.6"/>
</g>
<g fill="none" stroke="#00f" stroke-width=".25">
<path d="M220.8 39.9h.1M220.8 39.9l1.5 1.5M220.8 39.9l-1.6 1.5M223.8 39.9h.1M223.8 39.9l1.5 1.5M223.8 39.9l-1.5 1.5M236.3 39.9h.1M236.3 38.1v5.1M238.8 38.1l-2.5 1.8M218.5 40.7h.1M218.5 40.7l.7 .7M219.2 41.4h.1"/>
<path d="M222.3 41.4h.1M225.3 41.4h.1M226.1 40.7l-.8 .7M227.9 48h.1M227.9 51.1h.1M227.9 48l1.5 1.6M227.9 51.1l1.5 1.5M228.6 53.4h.1M228.6 45.8l.8 .7M229.4 46.5h.1M229.4 49.6h.1M229.4 52.6h.1"/>
<path d="M229.4 46.5l-1.5 1.5M229.4 49.6l-1.5 1.5M229.4 52.6l-.8 .8M233.7 40.7h2.6M236.3 43.2h.1M236.3 40.7h.1M236.3 41.4l2.5 1.8M238.8 43.2h.1M261.7 71.2h5v12.7h-5zM261.7 73.7h5M261.7 78.8h3M262.4 79.8a.49 .49 0 0 0-.5 .5 .49 .49 0 0 0 .5 .5"/>
<path d="M262.4 79.8h.1M262.4 79.8h.5M262.9 77.5h.1M262.9 77.5v5.1M262.9 77.5h1.3M264.2 77.5h.1M264.2 79.8h.1M264.2 77.5v5.1M264.2 79.8h.5M264.7 78.8h.1M264.7 78.8a.49 .49 0 0 1 .5 .5 .49 .49 0 0 1-.5 .5M265.5 76.2h.1"/>
<path d="M265.5 75.5v.7M265.5 76.2h1.2M266.7 73.7h.1M266.7 76.2h.1M235 83.4h2.5M236.3 83.4l1.2 2h-2.5zM236.3 85.4h.1M236.3 85.4v.5M237.5 83.4h.1M261.7 81.3l.4 .3M262.2 81.5l.5 .3M262.4 80.8h2.3"/>
<path d="M262.7 81.8h.2M262.9 82.6h.1M262.9 81.8h.1M262.9 82.6h1.3M264.2 82.6h.1M264.2 81.8h.1M264.2 81.8h.5M264.7 80.8h.1M264.7 80.8a.49 .49 0 0 1 .5 .5 .49 .49 0 0 1-.5 .5M226.1 155h15.2v5.1h-15.2z"/>
</g>
<g fill="#00f" stroke="#00f" stroke-width=".25">
<path d="M237.8 42l1 1.2-1.5-.5z"/>
<path d="M265.5 74.5l1 1h-2z"/>
</g>
<circle cx="260.9" cy="73.7" r=".74" fill="#fff" stroke="#f00" stroke-width=".25"/>
<g fill="none" stroke="#f00" stroke-width=".25">
<path d="M238.8 32.6h.1M238.8 24.9h.1M238.8 24.9v2.6M238.8 30v2.6M193.1 40.7h.1M193.1 40.7h2.5M205.8 40.7h2.5M208.3 40.7h.1M254 73.7h.1M254 78.8h.1M254 73.7h6.1M254 78.8h7.7"/>
<path d="M266.7 76.2h7.7M274.4 76.2h.1M254 81.3h.1M254 81.3h7.7M208.3 167.7h.1M208.3 160.1v7.6M210.9 167.7h.1M210.9 160.1v7.6M213.4 167.7h.1M213.4 160.1v7.6M215.9 167.7h.1M215.9 160.1v7.6"/>
<path d="M218.5 167.7h.1M218.5 160.1v7.6"/>
</g>
<g fill="none" stroke="#00f" stroke-width=".25">
<path d="M264.2 15.3h5.1v12.7h-5.1zM264.2 17.8h5.1M268 19.6v.8M269.3 17.8h.1M200.7 38.9v3.6M201.5 39.9h.1M203 39.9h.1M203 38.4l-1.5 1.5M204.5 38.4l-1.5 1.5M237.5 27.5h2.6M238.8 27.5l1.3 2h-2.6zM238.8 29.5h.1"/>
<path d="M238.8 29.5v.5M240.1 27.5h.1M264.2 25.4l.4 .3M264.2 22.9h3.1M264.8 25.7l.4 .2M265 23.9h.1M265 23.9h.5M265 24.9h2.3M265 23.9a.49 .49 0 0 0-.5 .5 .49 .49 0 0 0 .5 .5M265.2 26h.3M265.5 26.7h.1M265.5 21.6h.1"/>
<path d="M265.5 26h.1M265.5 21.6v5.1M265.5 26.7h1.2M265.5 21.6h1.2M266.7 26.7h.1M266.7 21.6h.1M266.7 23.9h.1M266.7 26h.1M266.7 21.6v5.1M266.7 23.9h.6M266.7 26h.6M267.3 22.9h.1"/>
<path d="M267.3 24.9h.1M267.3 22.9a.49 .49 0 0 1 .4 .5 .49 .49 0 0 1-.5 .5M267.3 24.9a.49 .49 0 0 1 .4 .5 .49 .49 0 0 1-.5 .5M268 20.4h.1M268 20.4h1.3M269.3 20.4h.1M195.6 40.7h2.6M198.2 40.7h.1M200.7 42.5h.1M200.7 40.7h5.1M205.8 40.7h.1M205.8 155h15.2v5.1h-15.2z"/>
</g>
<g fill="#00f" stroke="#00f" stroke-width=".25">
<path d="M267 19.6l1-1 1 1z"/>
<path d="M198.2 38.9l2.5 1.8-2.5 1.8z" fill-rule="evenodd"/>
<path d="M203.8 38.7l1-.6-.5 1.1z" fill-rule="evenodd"/>
<path d="M202.2 38.7l1-.6-.5 1.1z" fill-rule="evenodd"/>
</g>
<circle cx="263.4" cy="17.8" r=".74" fill="#fff" stroke="#f00" stroke-width=".25"/>
<path d="M256.6 17.8h.1M256.6 17.8h6.1M256.6 22.9h.1M256.6 25.4h.1M256.6 22.9h7.6M256.6 25.4h7.6M269.3 20.4h7.6M276.9 20.4h.1M137.2 157.5h.1M137.2 157.5v2.6M137.2 170.2h.1M137.2 167.7v2.5" fill="none" stroke="#f00" stroke-width=".25"/>
<path d="M136.4 162.3h.1M136.4 165.4h.1M136.4 162.3l1.6 1.6M136.4 165.4l1.6 1.5M137.2 167.7h.1M137.2 160.1l.8 .7M138 160.8h.1M138 163.9h.1M138 166.9h.1M138 160.8l-1.6 1.5M138 163.9l-1.6 1.5M138 166.9l-.8 .8" fill="none" stroke="#00f" stroke-width=".25"/>
<g fill="#f0f" stroke="#f0f" stroke-width=".25">
<circle cx="61" cy="109.2" r=".49"/>
<circle cx="50.8" cy="94" r=".49"/>
<circle cx="61" cy="88.9" r=".49"/>
<circle cx="61" cy="73.7" r=".49"/>
<circle cx="55.9" cy="55.9" r=".49"/>
<circle cx="45.7" cy="40.7" r=".49"/>
<circle cx="55.9" cy="35.6" r=".49"/>
<circle cx="55.9" cy="20.3" r=".49"/>
<circle cx="147.3" cy="53.4" r=".49"/>
<circle cx="137.2" cy="38.1" r=".49"/>
<circle cx="147.3" cy="33" r=".49"/>
<circle cx="147.3" cy="17.8" r=".49"/>
<circle cx="238.8" cy="55.9" r=".49"/>
<circle cx="228.6" cy="40.7" r=".49"/>
<circle cx="238.8" cy="35.6" r=".49"/>
<circle cx="238.8" cy="20.3" r=".49"/>
<circle cx="147.3" cy="111.8" r=".49"/>
<circle cx="137.2" cy="96.5" r=".49"/>
<circle cx="147.3" cy="91.5" r=".49"/>
<circle cx="147.3" cy="76.2" r=".49"/>
<circle cx="236.2" cy="111.8" r=".49"/>
<circle cx="226.1" cy="96.5" r=".49"/>
<circle cx="236.2" cy="91.5" r=".49"/>
<circle cx="236.2" cy="76.2" r=".49"/>
<circle cx="58.4" cy="167.7" r=".49"/>
<circle cx="48.3" cy="152.4" r=".49"/>
<circle cx="58.4" cy="147.3" r=".49"/>
<circle cx="58.4" cy="132.1" r=".49"/>
<circle cx="147.3" cy="170.2" r=".49"/>
<circle cx="137.2" cy="155" r=".49"/>
<circle cx="147.3" cy="149.9" r=".49"/>
<circle cx="147.3" cy="134.6" r=".49"/>
</g>
<g font-size="2.3">
<text x="51.4" y="10.8">VCC_RL</text>
<text x="142.8" y="8.2">VCC_RL</text>
<text x="234.2" y="10.8">VCC_RL</text>
<text x="78.3" y="17.3">4</text>
<text x="169.7" y="14.7">4</text>
<text x="179.6" y="17.3">3</text>
<text x="261.2" y="17.3">4</text>
<text x="78.3" y="22.4">1</text>
<text x="88.2" y="19.8">3</text>
<text x="169.7" y="19.8">1</text>
<text x="169.7" y="22.4">2</text>
<text x="261.2" y="22.4">1</text>
<text x="271.1" y="19.8">3</text>
<text x="78.3" y="24.9">2</text>
<text x="261.2" y="24.9">2</text>
<text x="146.8" y="33.8" transform="rotate(-90 146.8 33.8)">3</text>
<text x="19.9" y="40.1">1</text>
<text x="34.8" y="40.1">2</text>
<text x="47.8" y="40.1">2</text>
<text x="55.4" y="36.4" transform="rotate(-90 55.4 36.4)">3</text>
<text x="101.1" y="37.6">1</text>
<text x="116.1" y="37.6">2</text>
<text x="139.2" y="37.6">2</text>
<text x="192.6" y="40.1">1</text>
<text x="207.6" y="40.1">2</text>
<text x="230.7" y="40.1">2</text>
<text x="238.3" y="36.4" transform="rotate(-90 238.3 36.4)">3</text>
<text x="55.4" y="46.3" transform="rotate(-90 55.4 46.3)">1</text>
<text x="146.8" y="43.7" transform="rotate(-90 146.8 43.7)">1</text>
<text x="238.3" y="46.3" transform="rotate(-90 238.3 46.3)">1</text>
<text x="56.4" y="64.1">VCC_RL</text>
<text x="83.4" y="70.6">4</text>
<text x="142.8" y="66.6">VCC_RL</text>
<text x="231.7" y="66.6">VCC_RL</text>
<text x="83.4" y="75.7">1</text>
<text x="93.3" y="73.2">3</text>
<text x="169.7" y="73.2">4</text>
<text x="179.6" y="75.7">3</text>
<text x="258.6" y="73.2">4</text>
<text x="268.5" y="75.7">3</text>
<text x="83.4" y="78.2">2</text>
<text x="169.7" y="78.2">1</text>
<text x="169.7" y="80.8">2</text>
<text x="258.6" y="78.2">1</text>
<text x="258.6" y="80.8">2</text>
<text x="60.5" y="89.7" transform="rotate(-90 60.5 89.7)">3</text>
<text x="14.8" y="93.5">1</text>
<text x="29.8" y="93.5">2</text>
<text x="52.9" y="93.5">2</text>
<text x="146.8" y="92.2" transform="rotate(-90 146.8 92.2)">3</text>
<text x="235.7" y="92.2" transform="rotate(-90 235.7 92.2)">3</text>
<text x="60.5" y="99.6" transform="rotate(-90 60.5 99.6)">1</text>
<text x="101.1" y="96">1</text>
<text x="116.1" y="96">2</text>
<text x="139.2" y="96">2</text>
<text x="190" y="96">1</text>
<text x="205" y="96">2</text>
<text x="228.1" y="96">2</text>
<text x="146.8" y="102.2" transform="rotate(-90 146.8 102.2)">1</text>
<text x="235.7" y="102.2" transform="rotate(-90 235.7 102.2)">1</text>
<text x="53.9" y="122.5">VCC_RL</text>
<text x="142.8" y="125.1">VCC_RL</text>
<text x="80.8" y="129">4</text>
<text x="90.7" y="131.6">3</text>
<text x="169.7" y="131.6">4</text>
<text x="80.8" y="134.1">1</text>
<text x="80.8" y="136.7">2</text>
<text x="169.7" y="136.7">1</text>
<text x="179.6" y="134.1">3</text>
<text x="169.7" y="139.2">2</text>
<text x="57.9" y="148.1" transform="rotate(-90 57.9 148.1)">3</text>
<text x="14.8" y="151.9">1</text>
<text x="29.8" y="151.9">2</text>
<text x="50.3" y="151.9">2</text>
<text x="101.1" y="154.4">1</text>
<text x="116.1" y="154.4">2</text>
<text x="139.2" y="154.4">2</text>
<text x="146.8" y="150.7" transform="rotate(-90 146.8 150.7)">3</text>
<text x="57.9" y="158" transform="rotate(-90 57.9 158)">1</text>
<text x="146.8" y="160.6" transform="rotate(-90 146.8 160.6)">1</text>
<text x="207.8" y="163.1" transform="rotate(-90 207.8 163.1)">1</text>
<text x="210.3" y="163.1" transform="rotate(-90 210.3 163.1)">2</text>
<text x="212.9" y="163.1" transform="rotate(-90 212.9 163.1)">3</text>
<text x="215.4" y="163.1" transform="rotate(-90 215.4 163.1)">4</text>
<text x="217.9" y="163.1" transform="rotate(-90 217.9 163.1)">5</text>
<text x="228.1" y="163.1" transform="rotate(-90 228.1 163.1)">1</text>
<text x="230.6" y="163.1" transform="rotate(-90 230.6 163.1)">2</text>
<text x="233.2" y="163.1" transform="rotate(-90 233.2 163.1)">3</text>
<text x="235.7" y="163.1" transform="rotate(-90 235.7 163.1)">4</text>
<text x="238.3" y="163.1" transform="rotate(-90 238.3 163.1)">5</text>
<text x="197.9" y="191.6">Title</text>
<text x="208.1" y="194.1">&lt;Title&gt;</text>
<text x="197.9" y="199.2">Size</text>
<text x="200.5" y="201.8">A4</text>
<text x="208.1" y="199.2">Document Number</text>
<text x="208.1" y="201.8">&lt;Doc&gt;</text>
<text x="281.7" y="199.2">Rev</text>
<text x="284.3" y="201.8">&lt;RevCode&gt;</text>
<text x="197.9" y="206.8">Date:</text>
<text x="211.1" y="206.8">Wednesday, August 16, 2023</text>
<text x="248.7" y="206.8">Sheet</text>
<text x="261.4" y="206.8">5</text>
<text x="269" y="206.8">of</text>
<text x="276.6" y="206.8">9</text>
</g>
<g font-size="2.3" fill="#f00">
<text x="98.1" y="9.7">OUT_P32</text>
<text x="188.5" y="7.2">OUT_P33</text>
<text x="272.8" y="9.7">OUT_P34</text>
<text x="193.6" y="17.3">COM2</text>
<text x="104.7" y="19.9">COM2</text>
<text x="280" y="19.9">COM2</text>
<text x="6.6" y="41.2">P32_30</text>
<text x="90.5" y="38.7">P33_31</text>
<text x="176.8" y="41.2">P34_32</text>
<text x="96.6" y="63">OUT_P35</text>
<text x="179.9" y="63">OUT_P36</text>
<text x="271.3" y="63">OUT_P37</text>
<text x="101.1" y="73.2">COM2</text>
<text x="187.5" y="75.7">COM3</text>
<text x="278.4" y="75.7">COM3</text>
<text x="4.1" y="94.6">P35_33</text>
<text x="85.4" y="97.1">P36_34</text>
<text x="176.8" y="97.1">P37_35</text>
<text x="98.6" y="121.5">OUT_P38</text>
<text x="183.9" y="121.5">OUT_P39</text>
<text x="98.1" y="131.6">COM3</text>
<text x="187" y="134.2">COM3</text>
<text x="4.1" y="153">P38_36</text>
<text x="85.4" y="155.5">P39_37</text>
<text x="207.8" y="174.8" transform="rotate(-90 207.8 174.8)">OUT_P32</text>
<text x="210.4" y="174.8" transform="rotate(-90 210.4 174.8)">OUT_P33</text>
<text x="212.9" y="174.5" transform="rotate(-90 212.9 174.5)">OUT_P34</text>
<text x="215.4" y="174.5" transform="rotate(-90 215.4 174.5)">OUT_P35</text>
<text x="218" y="174.8" transform="rotate(-90 218 174.8)">COM2</text>
<text x="228.1" y="174.8" transform="rotate(-90 228.1 174.8)">OUT_P36</text>
<text x="230.7" y="174.8" transform="rotate(-90 230.7 174.8)">OUT_P37</text>
<text x="233.2" y="174.8" transform="rotate(-90 233.2 174.8)">OUT_P38</text>
<text x="235.8" y="174.8" transform="rotate(-90 235.8 174.8)">OUT_P39</text>
<text x="238.3" y="174.8" transform="rotate(-90 238.3 174.8)">COM3</text>
</g>
<g font-size="2.3" fill="#000080">
<text x="78.8" y="14.8">RL1</text>
<text x="170.2" y="12.3">RL2</text>
<text x="261.7" y="14.8">RL3</text>
<text x="58.5" y="27">D19</text>
<text x="58.5" y="29.5">LL4148</text>
<text x="149.9" y="24.5">D20</text>
<text x="149.9" y="27">LL4148</text>
<text x="174.8" y="28.5">APAN3105</text>
<text x="241.3" y="27">D21</text>
<text x="241.3" y="29.5">LL4148</text>
<text x="83.4" y="31.1">APAN3105</text>
<text x="104.2" y="33.9">D23</text>
<text x="266.2" y="31.1">APAN3105</text>
<text x="22.9" y="36.4">D22</text>
<text x="33.3" y="38.7">R69</text>
<text x="40.9" y="38.7">4.7k</text>
<text x="58.5" y="40.2">Q2</text>
<text x="124.8" y="36.2">R68</text>
<text x="132.4" y="36.2">4.7k</text>
<text x="149.9" y="37.7">Q1</text>
<text x="149.9" y="40.2">KTN2222AS</text>
<text x="195.6" y="36.4">D24</text>
<text x="216.2" y="38.7">R70</text>
<text x="223.8" y="38.7">4.7k</text>
<text x="241.3" y="40.2">Q3</text>
<text x="22.9" y="46.8">LED</text>
<text x="48.3" y="47.8">R71</text>
<text x="58.5" y="42.8">KTN2222AS</text>
<text x="104.2" y="44.3">LED</text>
<text x="139.7" y="45.3">R72</text>
<text x="139.7" y="47.8">47k</text>
<text x="195.6" y="46.8">LED</text>
<text x="231.2" y="47.8">R73</text>
<text x="241.3" y="42.8">KTN2222AS</text>
<text x="48.3" y="50.4">47k</text>
<text x="231.2" y="50.4">47k</text>
<text x="83.9" y="68.2">RL4</text>
<text x="170.2" y="70.7">RL5</text>
<text x="259.1" y="70.7">RL6</text>
<text x="63.5" y="80.3">D25</text>
<text x="63.5" y="82.9">LL4148</text>
<text x="149.9" y="82.9">D26</text>
<text x="238.8" y="82.9">D27</text>
<text x="17.8" y="89.7">D28</text>
<text x="88.4" y="84.2">APAN3105</text>
<text x="149.9" y="85.4">LL4148</text>
<text x="174.8" y="87">APAN3105</text>
<text x="238.8" y="85.4">LL4148</text>
<text x="264" y="87">APAN3105</text>
<text x="38.4" y="92">R74</text>
<text x="46" y="92">4.7k</text>
<text x="63.5" y="93.6">Q4</text>
<text x="104.2" y="92.3">D29</text>
<text x="124.8" y="94.6">R75</text>
<text x="132.4" y="94.6">4.7k</text>
<text x="193.1" y="92.3">D30</text>
<text x="213.7" y="94.6">R76</text>
<text x="221.3" y="94.6">4.7k</text>
<text x="17.8" y="100.2">LED</text>
<text x="53.4" y="101.2">R77</text>
<text x="63.5" y="96.1">KTN2222AS</text>
<text x="149.9" y="96.1">Q5</text>
<text x="149.9" y="98.6">KTN2222AS</text>
<text x="238.8" y="96.1">Q6</text>
<text x="238.8" y="98.6">KTN2222AS</text>
<text x="53.4" y="103.7">47k</text>
<text x="104.2" y="102.7">LED</text>
<text x="139.7" y="103.7">R78</text>
<text x="139.7" y="106.3">47k</text>
<text x="193.1" y="102.7">LED</text>
<text x="228.6" y="103.7">R79</text>
<text x="228.6" y="106.3">47k</text>
<text x="81.3" y="126.6">RL7</text>
<text x="170.2" y="129.1">RL8</text>
<text x="61" y="138.8">D32</text>
<text x="61" y="141.3">LL4148</text>
<text x="85.9" y="142.8">APAN3105</text>
<text x="149.9" y="141.3">D31</text>
<text x="149.9" y="143.8">LL4148</text>
<text x="17.8" y="148.2">D33</text>
<text x="174.8" y="145.4">APAN3105</text>
<text x="35.9" y="150.5">R80</text>
<text x="43.5" y="150.5">4.7k</text>
<text x="61" y="152">Q7</text>
<text x="61" y="154.5">KTN2222AS</text>
<text x="104.2" y="150.7">D34</text>
<text x="124.8" y="153">R81</text>
<text x="132.4" y="153">4.7k</text>
<text x="149.9" y="154.5">Q8</text>
<text x="205.8" y="151">J6</text>
<text x="205.8" y="154">DG-5</text>
<text x="226.1" y="151">J7</text>
<text x="226.1" y="154">DG-5</text>
<text x="17.8" y="158.6">LED</text>
<text x="50.8" y="159.6">R82</text>
<text x="104.2" y="161.1">LED</text>
<text x="149.9" y="157.1">KTN2222AS</text>
<text x="50.8" y="162.1">47k</text>
<text x="139.7" y="162.1">R83</text>
<text x="139.7" y="164.7">47k</text>
</g>
<g font-size="2.3" fill="#004080">
<text x="209.4" y="158.8" transform="rotate(-90 209.4 158.8)">1</text>
<text x="211.9" y="158.8" transform="rotate(-90 211.9 158.8)">2</text>
<text x="214.5" y="158.8" transform="rotate(-90 214.5 158.8)">3</text>
<text x="217" y="158.8" transform="rotate(-90 217 158.8)">4</text>
<text x="219.5" y="158.8" transform="rotate(-90 219.5 158.8)">5</text>
<text x="229.7" y="158.8" transform="rotate(-90 229.7 158.8)">1</text>
<text x="232.2" y="158.8" transform="rotate(-90 232.2 158.8)">2</text>
<text x="234.8" y="158.8" transform="rotate(-90 234.8 158.8)">3</text>
<text x="237.3" y="158.8" transform="rotate(-90 237.3 158.8)">4</text>
<text x="239.9" y="158.8" transform="rotate(-90 239.9 158.8)">5</text>
</g>
<g font-size="1.8">
<text x="31.7" y="1.9">5</text>
<text x="90.1" y="1.9">4</text>
<text x="148.5" y="1.9">3</text>
<text x="206.8" y="1.9">2</text>
<text x="265.2" y="1.9">1</text>
<text x=".7" y="29.8">D</text>
<text x="295.1" y="29.8">D</text>
<text x=".7" y="80.9">C</text>
<text x="295.1" y="80.9">C</text>
<text x=".7" y="132.1">B</text>
<text x="295.1" y="132.1">B</text>
<text x=".7" y="183.3">A</text>
<text x="295.1" y="183.3">A</text>
<text x="31.7" y="209.2">5</text>
<text x="90.1" y="209.2">4</text>
<text x="148.5" y="209.2">3</text>
<text x="206.8" y="209.2">2</text>
<text x="265.2" y="209.2">1</text>
</g>
</svg>
